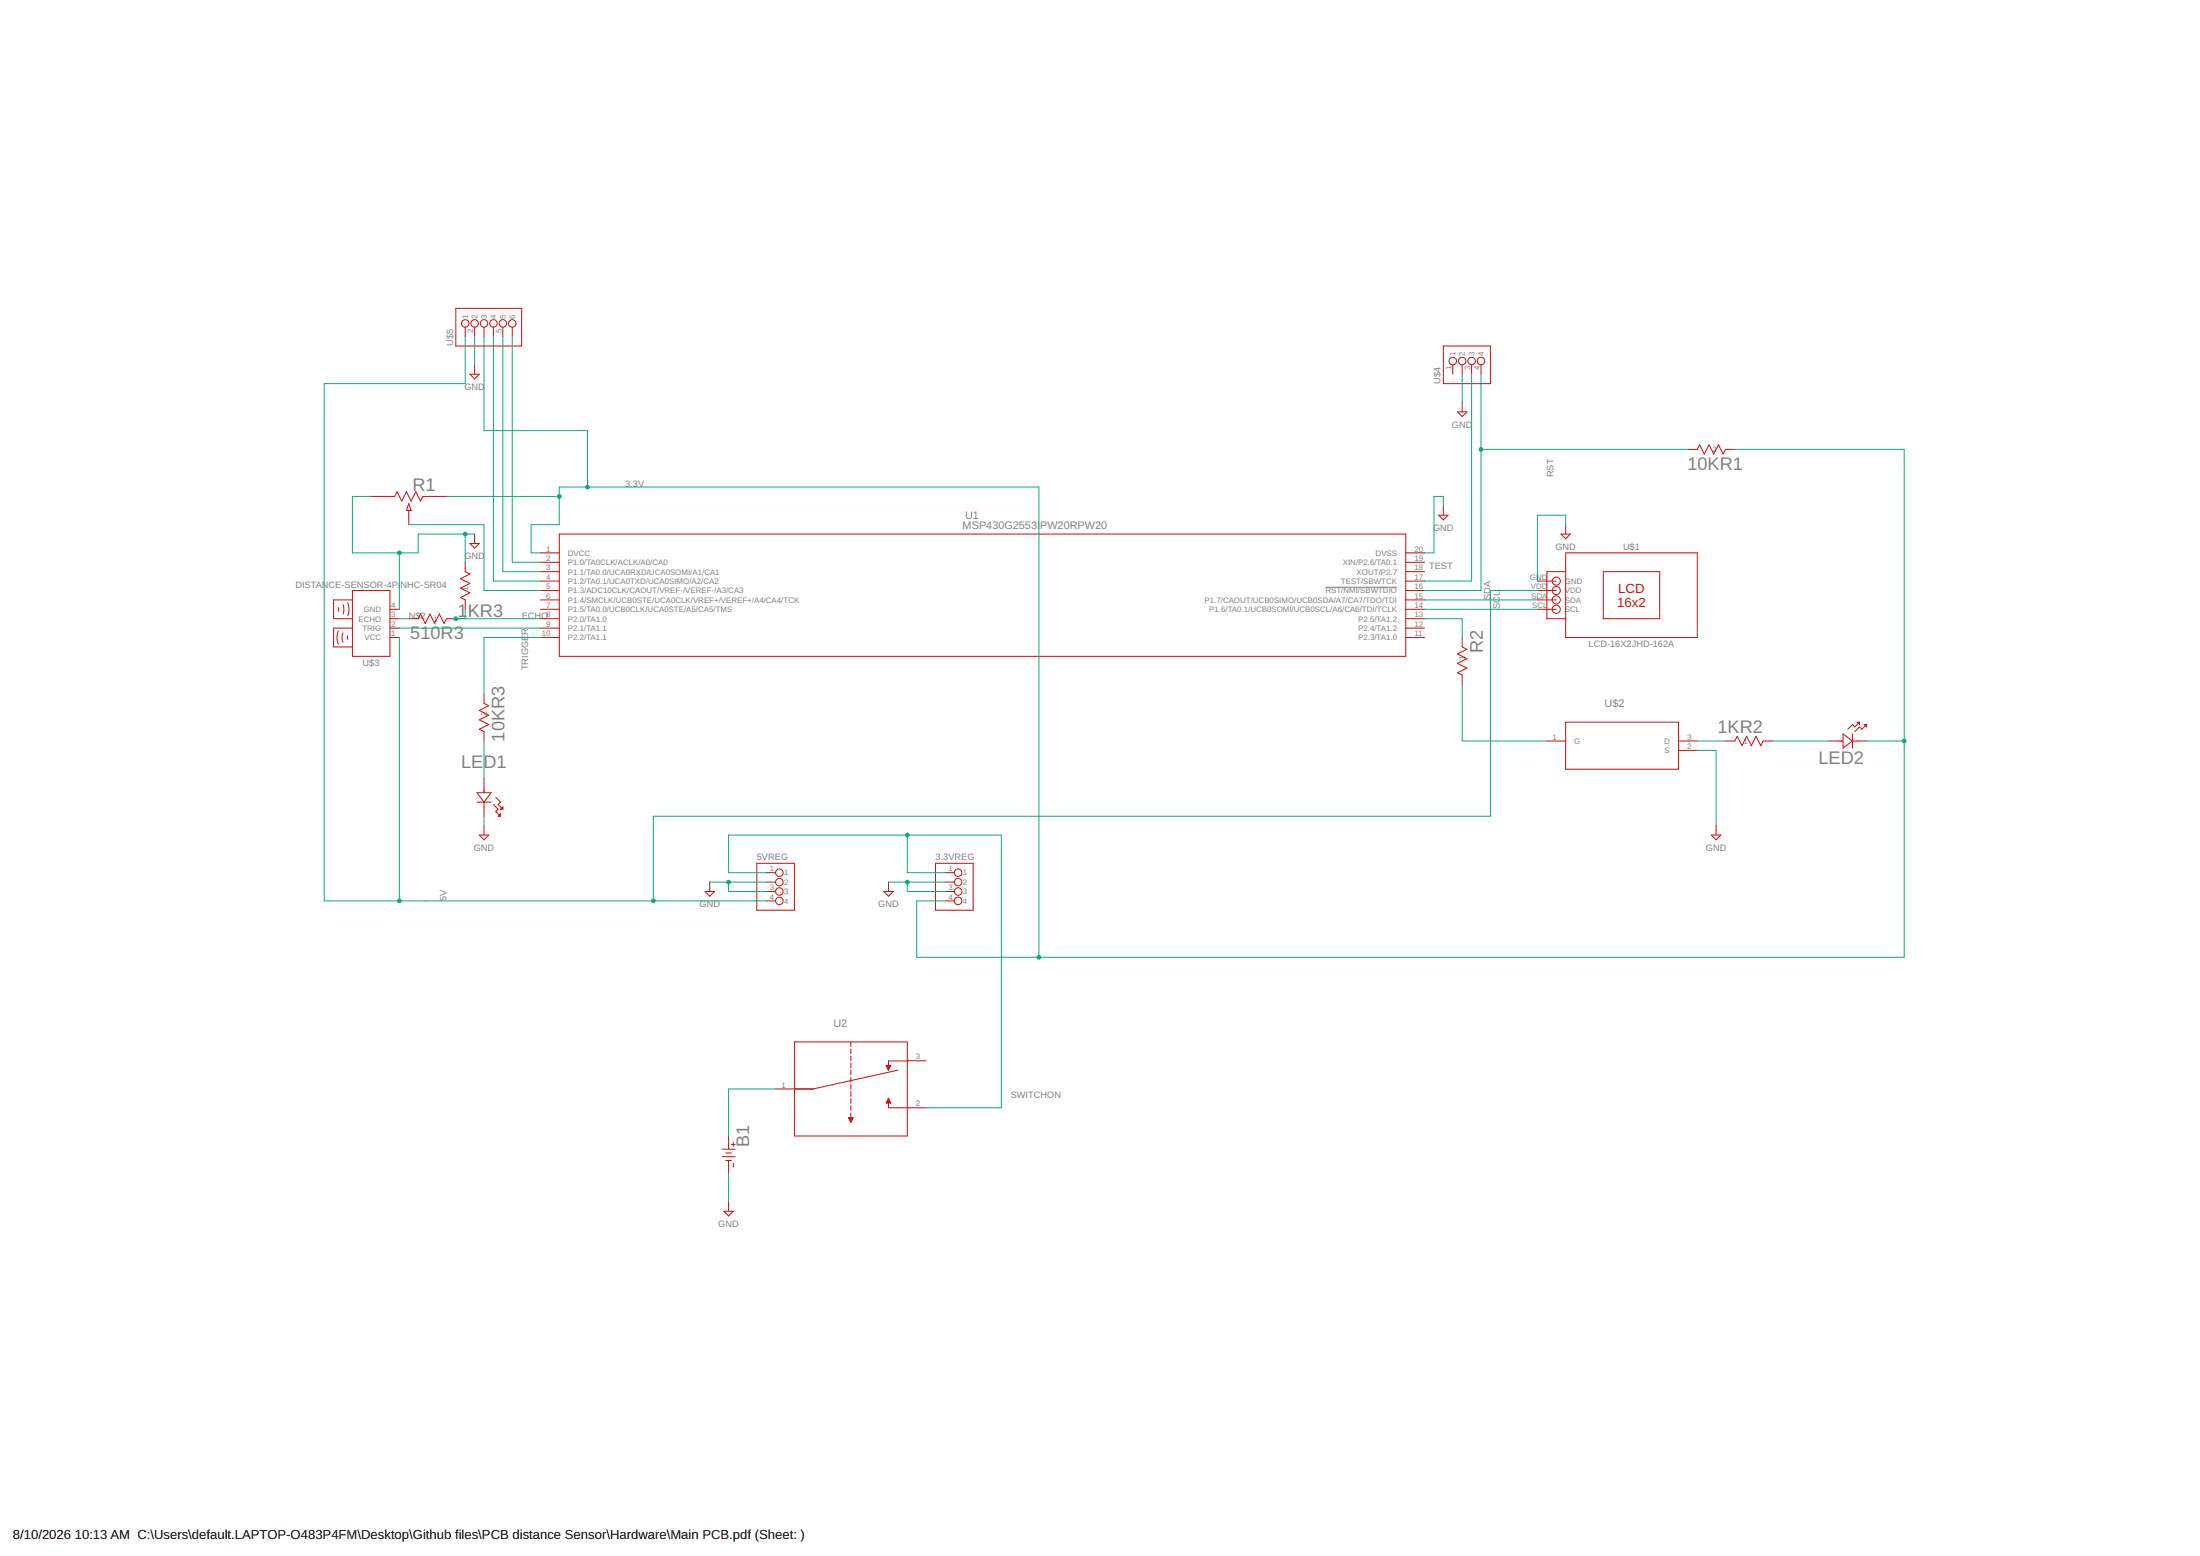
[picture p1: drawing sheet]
<svg xmlns="http://www.w3.org/2000/svg" width="594mm" height="420mm" viewBox="0 0 594 420" stroke-linecap="round" stroke-linejoin="round" font-family="sans-serif">
<path d="M357.9 158.6h19.4" fill="none" stroke="#808080" stroke-width=".27"/>
<g fill="none" stroke="#c90d0c" stroke-width=".27">
<path d="M123.1 83.3h17.8v10.1h-17.8zM125.6 88.3v2.6M128.2 88.3v2.6M128.2 98.5v2.5M130.7 88.3v2.6M133.2 88.3v2.6M135.8 88.3v2.6M138.3 88.3v2.6M389.8 93.4h12.7v10.2h-12.7zM392.3 98.5v2.5M394.8 98.5v2.5M397.4 98.5v2.5"/>
<path d="M399.9 98.5v2.5M126.9 101h2.5l-1.2 1.3zM393.6 111.2h2.5l-1.3 1.3zM394.8 108.7v2.5M100.2 134h6.4l.6-1.2 1.3 2.5 1.2-2.5 1.3 2.5 1.3-2.5 1.3 2.5 .6-1.3h6.3M110.4 137.9v3.8M110.4 136l.6 1.9h-1.3zM388.5 139.1h2.5l-1.2 1.3zM389.8 136.6v2.5M455.8 121.3h2.5l.7-1.2 1.2 2.5 1.3-2.5 1.3 2.5 1.2-2.5 1.3 2.5 .6-1.3h2.6M95.2 159.4h10.1v17.8h-10.1zM125.6 151.8v2.6l1.3 .6-2.5 1.3 2.5 1.2-2.5 1.3 2.5 1.3-2.5 1.3 1.2 .6v2.5"/>
<path d="M126.9 146.7h2.5l-1.2 1.3zM128.2 144.2v2.5M145.9 149.3h5.1M145.9 151.8h5.1M145.9 154.4h5.1M145.9 156.9h5.1M145.9 159.4h5.1M151 144.2h228.6v33h-228.6zM379.6 149.3h5.1M379.6 151.8h5.1M379.6 154.4h5.1M379.6 156.9h5.1"/>
<path d="M379.6 159.4h5.1M415.2 156.9h5M415.2 159.4h5M421.5 144.2h2.6l-1.3 1.3zM422.8 149.3h35.5v22.8h-35.5zM422.8 154.4h-5.1v12.7h5.1M422.8 141.7v2.5M432.9 154.4h15.3v12.7h-15.3zM91.4 170.4l-.4 1.7 .4 1.8M91.4 164v1M92.6 170.9l-.2 1.2 .2 1.3M92.6 163.3l.3 1.2-.3 1.3"/>
<path d="M93.9 171.6v1.1M93.9 162.8l.3 1.7-.3 1.8M95.2 162h-5.1v5.1h5.1M95.2 169.6h-5.1v5.1h5.1M105.3 164.5h2.5M105.3 167.1h2.5M105.3 169.6h2.5M105.3 172.1h2.5M110.4 167.1h2.5l.7-1.3 1.2 2.5 1.3-2.5 1.3 2.5 1.2-2.5 1.3 2.5 .6-1.2h2.6M145.9 162h5.1M145.9 164.5h5.1M145.9 167.1h5.1"/>
<path d="M145.9 169.6h5.1M145.9 172.1h5.1M379.6 162h5.1M379.6 164.5h5.1M379.6 167.1h5.1M379.6 169.6h5.1M379.6 172.1h5.1M394.8 172.1v2.6l1.3 .6-2.5 1.3 2.5 1.3-2.5 1.2 2.5 1.3-2.5 1.3 1.2 .6v2.5M415.2 162h5M415.2 164.5h5M130.7 187.4v2.5l1.3 .7-2.6 1.2 2.6 1.3-2.6 1.3 2.6 1.2-2.6 1.3 1.3 .6v2.6M422.8 195h30.5v12.7h-30.5z"/>
<path d="M497.7 198.2l2.5 1.9-2.5 1.9zM500.2 198.2v3.8M501.5 195h.6v.6zM502.1 195l-1.2 1.3-.7-.7-1.2 1.3M503.4 195.6h.6v.7zM504 195.6l-1.2 1.3-.7-.6-1.2 1.2M128.8 214.1h3.8l-1.9 2.5zM128.8 216.6h3.8M130.7 210.2v3.9M130.7 216.6v3.8M133.2 217.2l1.3 1.3-.6 .6 1.2 1.3M133.9 215.3l1.2 1.3-.6 .6 1.3 1.3"/>
<path d="M135.1 218.5l.7-.6v.6zM417.7 200.1h5.1M453.3 200.1h5M453.3 202.6h5M465.9 200.1h2.6l.6-1.3 1.3 2.6 1.3-2.6 1.2 2.6 1.3-2.6 1.3 2.6 .6-1.3h2.5M493.9 200.1h3.8M500.2 200.1h3.8M129.4 225.5h2.6l-1.3 1.3zM130.7 222.9v2.6M134.5 220.4l.6-.6v.6zM191.7 238.2v2.5M204.4 233.1h10.1v12.7h-10.1z"/>
<path d="M206.9 235.6h2.5M206.9 238.2h2.5M239.9 238.2v2.5M252.6 233.1h10.2v12.7h-10.2zM255.2 235.6h2.5M255.2 238.2h2.5M462.1 225.5h2.6l-1.3 1.3zM463.4 222.9v2.6M190.4 240.7h2.5l-1.2 1.3zM206.9 240.7h2.5M206.9 243.3h2.5M238.7 240.7h2.5l-1.3 1.3z"/>
<path d="M255.2 240.7h2.5M255.2 243.3h2.5M214.5 281.3h30.5v25.4h-30.5zM229.8 281.3v1.3M229.8 283.3v1.2M229.8 285.2v1.2M229.8 287.1v1.2M229.8 289v1.2M229.8 291v1.2M229.8 292.9v1.2M229.8 294.8v1.2M229.8 296.7v1.2"/>
<path d="M229.8 298.6v1.2M239.9 296.6v2.5h10.2M239.9 286.4v2.6M239.9 286.5h5.1M242.5 289l-22.9 5h-10.2M245 286.4h5.1M195 310.3h3.5M195 312.3h3.5M196 313.4h1.5M196 311.3h1.5M196.7 306.7v3.5M196.7 313.4v3.5"/>
<path d="M197.5 309h1M198 308.5v1M198 314.1v1M229.7 300.5v2.1M195.5 327.1h2.5l-1.3 1.2zM196.7 324.5v2.6"/>
<circle cx="125.6" cy="87.3" r="1.02"/>
<circle cx="128.2" cy="87.3" r="1.02"/>
<circle cx="130.7" cy="87.3" r="1.02"/>
<circle cx="133.2" cy="87.3" r="1.02"/>
<circle cx="135.8" cy="87.3" r="1.02"/>
<circle cx="138.3" cy="87.3" r="1.02"/>
<circle cx="392.3" cy="97.5" r="1.02"/>
<circle cx="394.8" cy="97.5" r="1.02"/>
<circle cx="397.4" cy="97.5" r="1.02"/>
<circle cx="399.9" cy="97.5" r="1.02"/>
<circle cx="420.2" cy="159.4" r="1.1"/>
<circle cx="420.2" cy="156.9" r="1.1"/>
<circle cx="420.2" cy="162" r="1.1"/>
<circle cx="420.2" cy="164.5" r="1.1"/>
<circle cx="210.5" cy="238.2" r="1.02"/>
<circle cx="210.5" cy="235.6" r="1.02"/>
<circle cx="258.7" cy="238.2" r="1.02"/>
<circle cx="258.7" cy="235.6" r="1.02"/>
<circle cx="210.5" cy="240.7" r="1.02"/>
<circle cx="210.5" cy="243.3" r="1.02"/>
<circle cx="258.7" cy="240.7" r="1.02"/>
<circle cx="258.7" cy="243.3" r="1.02"/>
</g>
<g fill="#c90d0c" stroke="#c90d0c" stroke-width=".27">
<path d="M229.1 301.8h1.3l-.6 1.3z" fill-rule="evenodd"/>
<path d="M239.3 287.7h1.3l-.7 1.3z" fill-rule="evenodd"/>
<path d="M239.9 296.6l.7 1.3h-1.3z" fill-rule="evenodd"/>
</g>
<g fill="none" stroke="#0dab76" stroke-width=".27">
<path d="M125.6 90.9v12.7h-38.1v139.7h119.4M128.2 90.9v7.6M130.7 90.9v25.4h27.9v15.2M133.2 90.9v66h12.7M135.8 90.9v63.5h10.1M138.3 90.9v60.9h7.6M394.8 101v7.7M397.4 101v55.9h-12.7M399.9 101v58.4h-15.2M100.2 134h-5v15.3h17.7v-5.1h15.3M120.5 134h30.5M389.8 136.6v-2.6h-2.6v15.3h-2.5"/>
<path d="M399.9 121.3h55.9M468.5 121.3h45.7v137.2h-266.7v-15.2h7.7M107.8 149.3v15.2M110.4 141.7h20.3v17.7h15.2M125.6 144.2v7.6M145.9 149.3h-2.5v-7.6h7.6v-10.2h129.5v127M415.2 159.4h-12.7v61h-226.1v22.9M422.8 141.7v-2.6h-7.6v17.8M107.8 172.1v71.2M107.8 167.1h2.6M107.8 169.6h38.1M123.1 167.1h22.8"/>
<path d="M125.6 164.5v2.6M145.9 172.1h-15.2v15.3M384.7 167.1h10.1v5M384.7 164.5h30.5M384.7 162h30.5M394.8 184.8v15.3h22.9M130.7 200.1v10.1M458.3 202.6h5.1v20.3M458.3 200.1h7.6M478.6 200.1h15.3M504 200.1h10.2M130.7 220.4v2.5"/>
<path d="M191.7 238.2h15.2M196.7 238.2v2.5h10.2M206.9 235.6h-10.2v-10.1h73.7v73.6h-20.3M239.9 238.2h15.3M245 225.5v10.1h10.2M245 238.2v2.5h10.2M209.4 294h-12.7v12.7M196.7 316.9v7.6"/>
</g>
<g fill="#0dab76" stroke="#0dab76" stroke-width=".27">
<circle cx="245" cy="225.5" r=".51"/>
<circle cx="196.7" cy="238.2" r=".51"/>
<circle cx="245" cy="238.2" r=".51"/>
<circle cx="107.8" cy="149.3" r=".51"/>
<circle cx="125.6" cy="144.2" r=".51"/>
<circle cx="123.1" cy="167.1" r=".51"/>
<circle cx="176.4" cy="243.3" r=".51"/>
<circle cx="107.8" cy="243.3" r=".51"/>
<circle cx="399.9" cy="121.3" r=".51"/>
<circle cx="151" cy="134" r=".51"/>
<circle cx="514.2" cy="200.1" r=".51"/>
<circle cx="280.5" cy="258.5" r=".51"/>
<circle cx="158.6" cy="131.5" r=".51"/>
</g>
<g font-size="4.9" fill="#808080">
<text x="455.6" y="126.9">10KR1</text>
<text x="111.4" y="132.6">R1</text>
<text x="123.6" y="166.7">1</text>
<text x="126.3" y="166.7">KR3</text>
<text x="110.8" y="172.6">510R3</text>
<text x="400.4" y="176.3" transform="rotate(-90 400.4 176.3)">R2</text>
<text x="136.3" y="200.2" transform="rotate(-90 136.3 200.2)">10KR3</text>
<text x="463.8" y="198">1KR2</text>
<text x="124.5" y="207.4">LED1</text>
<text x="491.1" y="206.3">LED2</text>
<text x="202.3" y="309.7" transform="rotate(-90 202.3 309.7)">B1</text>
</g>
<g font-size="3.6" fill="#c90d0c">
<text x="437" y="160.1">LCD</text>
<text x="436.7" y="163.9">16x2</text>
</g>
<g font-size="3.5">
<text x="3.5" y="415.7">8/10/2026</text>
<text x="20.2" y="415.7">10:13 AM C:\Users\default.LAPTOP-O483P4FM\Desktop\Github files\PCB distance Sensor\Hardware\Main PCB.pdf (Sheet: )</text>
</g>
<g font-size="2.9" fill="#808080">
<text x="260" y="142.7">MSP430G2553I</text>
<text x="260.6" y="140.2">U1</text>
<text x="280.9" y="142.7">PW20RPW20</text>
<text x="433.3" y="191">U$2</text>
<text x="225" y="277.3">U2</text>
</g>
<g font-size="2.5" fill="#808080">
<text x="122.3" y="93.4" transform="rotate(-90 122.3 93.4)">U$5</text>
<text x="125.4" y="105.4">GND</text>
<text x="389" y="103.6" transform="rotate(-90 389 103.6)">U$4</text>
<text x="392.1" y="115.5">GND</text>
<text x="168.8" y="131.5">3.3V</text>
<text x="419.5" y="128.9" transform="rotate(-90 419.5 128.9)">RST</text>
<text x="387" y="143.5">GND</text>
<text x="420" y="148.5">GND</text>
<text x="438.3" y="148.5">U$1</text>
<text x="125.4" y="151.1">GND</text>
<text x="385.9" y="153.6">TEST</text>
<text x="79.8" y="158.7">DISTANCE-SENSOR-4PI</text>
<text x="108.2" y="158.7">NHC-SR04</text>
<text x="402.5" y="162" transform="rotate(-90 402.5 162)">SDA</text>
<text x="110.4" y="167.1">N$2</text>
<text x="140.9" y="167.1">ECHO</text>
<text x="405" y="164.5" transform="rotate(-90 405 164.5)">SCL</text>
<text x="142.6" y="171.4" transform="rotate(-90 142.6 171.4)">R</text>
<text x="97.9" y="179.8">U$3</text>
<text x="429" y="174.7">LCD-16X2JHD-162A</text>
<text x="142.6" y="181" transform="rotate(-90 142.6 181)">TRIGGE</text>
<text x="127.9" y="229.8">GND</text>
<text x="204.4" y="232.3">5VREG</text>
<text x="252.6" y="232.3">3.3VREG</text>
<text x="460.6" y="229.8">GND</text>
<text x="120.6" y="243.3" transform="rotate(-90 120.6 243.3)">5V</text>
<text x="188.9" y="245">GND</text>
<text x="237.1" y="245">GND</text>
<text x="272.9" y="296.6">SWITCHON</text>
<text x="194" y="331.4">GND</text>
</g>
<g font-size="2.1" fill="#808080">
<text x="126.4" y="86" transform="rotate(-90 126.4 86)">1</text>
<text x="127.8" y="89.9" transform="rotate(-90 127.8 89.9)">2</text>
<text x="128.9" y="86" transform="rotate(-90 128.9 86)">2</text>
<text x="131.5" y="86" transform="rotate(-90 131.5 86)">3</text>
<text x="134" y="86" transform="rotate(-90 134 86)">4</text>
<text x="135.4" y="89.9" transform="rotate(-90 135.4 89.9)">5</text>
<text x="136.6" y="86" transform="rotate(-90 136.6 86)">5</text>
<text x="139.1" y="86" transform="rotate(-90 139.1 86)">6</text>
<text x="391.9" y="100" transform="rotate(-90 391.9 100)">1</text>
<text x="393.1" y="96.2" transform="rotate(-90 393.1 96.2)">1</text>
<text x="395.6" y="96.2" transform="rotate(-90 395.6 96.2)">2</text>
<text x="397" y="100" transform="rotate(-90 397 100)">3</text>
<text x="398.1" y="96.2" transform="rotate(-90 398.1 96.2)">3</text>
<text x="399.6" y="100" transform="rotate(-90 399.6 100)">4</text>
<text x="400.7" y="96.2" transform="rotate(-90 400.7 96.2)">4</text>
<text x="462.4" y="122.1">2</text>
<text x="147.5" y="148.9">1</text>
<text x="381.9" y="148.9">20</text>
<text x="147.5" y="151.5">2</text>
<text x="147.5" y="154">3</text>
<text x="153.4" y="150.1">DVCC</text>
<text x="153.4" y="152.6">P1.0/TA0CLK/ACLK/A0/CA0</text>
<text x="153.4" y="155.1">P1.1/TA0.0/UCA0RXD/UCA0SOMI/A1/CA1</text>
<text x="362.6" y="152.6">XIN/P2.6/TA0.1</text>
<text x="366.3" y="155.1">XOUT/P2.7</text>
<text x="371.5" y="150.1">DVSS</text>
<text x="381.9" y="154">18</text>
<text x="381.9" y="151.5">19</text>
<text x="126.4" y="159.7" transform="rotate(-90 126.4 159.7)">1</text>
<text x="147.5" y="156.6">4</text>
<text x="147.5" y="159.1">5</text>
<text x="147.5" y="161.6">6</text>
<text x="153.4" y="157.7">P1.2/TA0.1/UCA0TXD/UCA0SIMO/A2/CA2</text>
<text x="153.4" y="160.2">P1.3/ADC10CLK/CAOUT/VREF-/VEREF-/A3/CA3</text>
<text x="357.9" y="160.2">RST/NMI/SBWTDIO</text>
<text x="362.1" y="157.7">TEST/SBWTCK</text>
<text x="381.9" y="161.6">15</text>
<text x="381.9" y="159.1">16</text>
<text x="381.9" y="156.6">17</text>
<text x="413.1" y="156.6">GND</text>
<text x="413.4" y="159.1">VDD</text>
<text x="413.5" y="161.6">SDA</text>
<text x="422.6" y="157.7">GND</text>
<text x="422.6" y="160.2">VDD</text>
<text x="96.8" y="167.8">ECHO</text>
<text x="98.2" y="165.3">GND</text>
<text x="105.7" y="164.2">4</text>
<text x="105.7" y="166.7">3</text>
<text x="117" y="167.8">1</text>
<text x="147.5" y="164.2">7</text>
<text x="147.5" y="166.7">8</text>
<text x="153.4" y="162.8">P1.4/SMCLK/UCB0STE/UCA0CLK/VREF+/VEREF+/A4/CA4/TCK</text>
<text x="153.4" y="165.3">P1.5/TA0.0/UCB0CLK/UCA0STE/A5/CA5/TMS</text>
<text x="153.4" y="167.8">P2.0/TA1.0</text>
<text x="325.3" y="162.8">P1.7/CAOUT/UCB0SIMO/UCB0SDA/A7/CA7/TDO/TDI</text>
<text x="326.5" y="165.3">P1.6/TA0.1/UCB0SOMI/UCB0SCL/A6/CA6/TDI/TCLK</text>
<text x="366.8" y="167.8">P2.5/TA1.2</text>
<text x="381.9" y="166.7">13</text>
<text x="381.9" y="164.2">14</text>
<text x="413.8" y="164.2">SCL</text>
<text x="422.6" y="162.8">SDA</text>
<text x="422.6" y="165.3">SCL</text>
<text x="97.9" y="170.4">TRIG</text>
<text x="98.5" y="172.9">VCC</text>
<text x="105.7" y="171.8">1</text>
<text x="105.7" y="169.3">2</text>
<text x="146.3" y="171.8">10</text>
<text x="147.5" y="169.3">9</text>
<text x="153.4" y="170.4">P2.1/TA1.1</text>
<text x="153.4" y="172.9">P2.2/TA1.1</text>
<text x="366.8" y="172.9">P2.3/TA1.0</text>
<text x="366.8" y="170.4">P2.4/TA1.2</text>
<text x="381.9" y="171.8">11</text>
<text x="381.9" y="169.3">12</text>
<text x="395.6" y="178.2" transform="rotate(-90 395.6 178.2)">1</text>
<text x="131.5" y="193.4" transform="rotate(-90 131.5 193.4)">2</text>
<text x="419.3" y="199.7">1</text>
<text x="425.1" y="200.8">G</text>
<text x="449.4" y="200.8">D</text>
<text x="449.5" y="203.4">S</text>
<text x="455.6" y="202.3">2</text>
<text x="455.6" y="199.7">3</text>
<text x="470.8" y="200.8">1</text>
<text x="207.9" y="235.3">1</text>
<text x="211.8" y="236.4">1</text>
<text x="211.8" y="238.9">2</text>
<text x="256.2" y="235.3">1</text>
<text x="260" y="236.4">1</text>
<text x="260" y="238.9">2</text>
<text x="207.9" y="240.4">3</text>
<text x="207.9" y="242.9">4</text>
<text x="211.8" y="241.5">3</text>
<text x="211.8" y="244">4</text>
<text x="256.2" y="240.4">3</text>
<text x="256.2" y="242.9">4</text>
<text x="260" y="241.5">3</text>
<text x="260" y="244">4</text>
<text x="247.3" y="286.1">3</text>
<text x="211" y="293.7">1</text>
<text x="247.3" y="298.8">2</text>
</g>
</svg>
